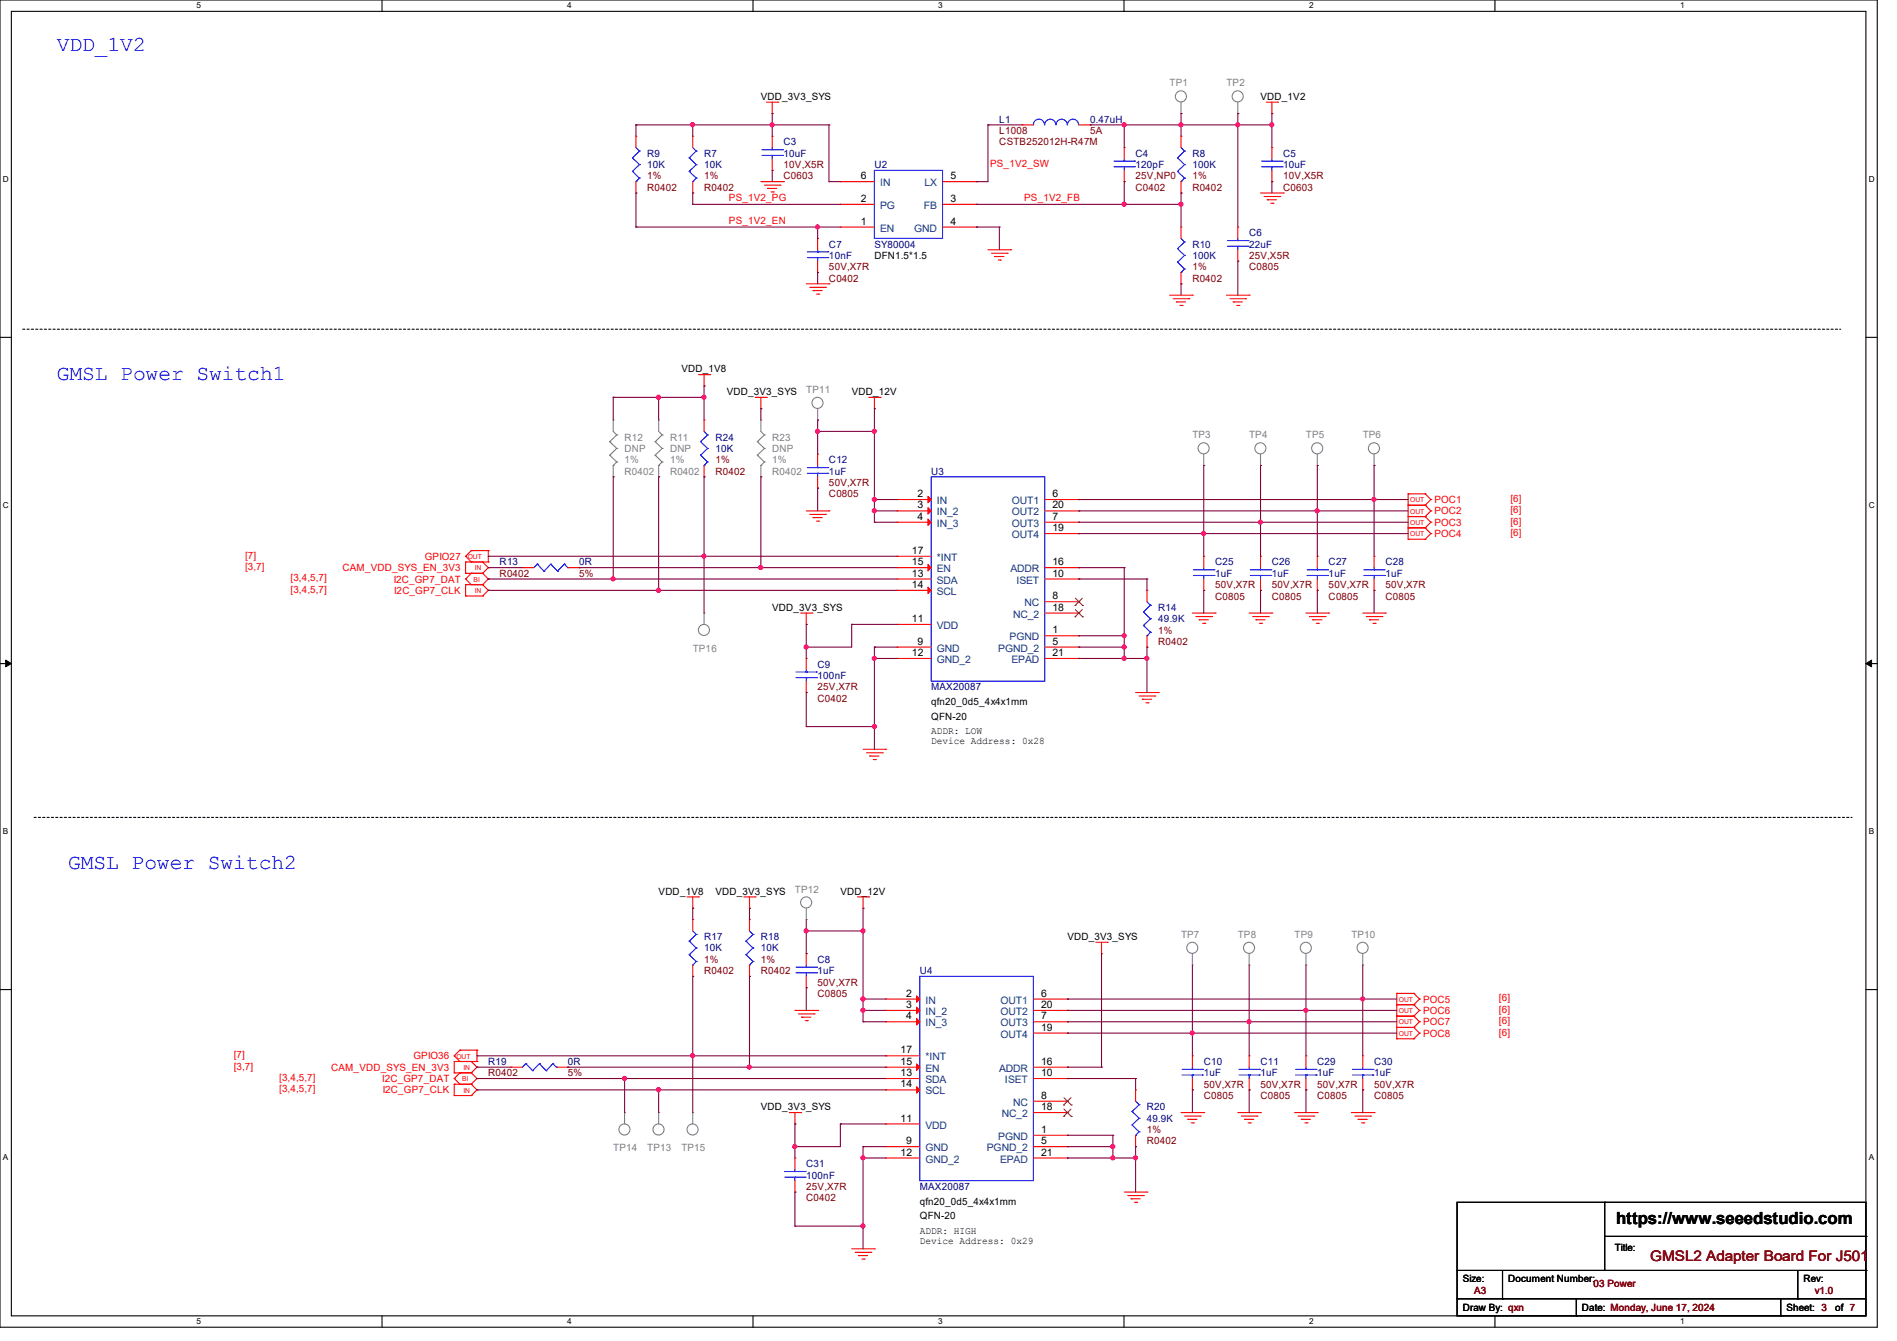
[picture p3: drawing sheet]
<svg xmlns="http://www.w3.org/2000/svg" width="297mm" height="210mm" viewBox="0 0 297 210" stroke-linecap="round" stroke-linejoin="round" font-family="sans-serif">
<path d="M0 0h293.9v207.9h-293.9zM1.8 1.8h290.3v204.3h-290.3z" fill="none" stroke="#000" stroke-width=".17"/>
<g fill="#fff">
<path d="M30.8 .2h.7v1.4h-.7z"/>
<path d="M30.8 206.2h.7v1.4h-.7z"/>
</g>
<path d="M59.8 0v1.8M59.8 206.1v1.8" fill="none" stroke="#000" stroke-width=".17"/>
<g fill="#fff">
<path d="M88.8 .2h.7v1.4h-.7z"/>
<path d="M88.8 206.2h.7v1.4h-.7z"/>
</g>
<path d="M117.9 0v1.8M117.9 206.1v1.8" fill="none" stroke="#000" stroke-width=".17"/>
<g fill="#fff">
<path d="M146.9 .2h.7v1.4h-.7z"/>
<path d="M146.9 206.2h.7v1.4h-.7z"/>
</g>
<path d="M176 0v1.8M176 206.1v1.8" fill="none" stroke="#000" stroke-width=".17"/>
<g fill="#fff">
<path d="M205 .2h.7v1.4h-.7z"/>
<path d="M205 206.2h.7v1.4h-.7z"/>
</g>
<path d="M234.1 0v1.8M234.1 206.1v1.8" fill="none" stroke="#000" stroke-width=".17"/>
<g fill="#fff">
<path d="M263.1 .2h.6v1.4h-.6z"/>
<path d="M263.1 206.2h.6v1.4h-.6z"/>
<path d="M.5 27.3h.9v1.4h-.9z"/>
<path d="M292.6 27.3h.9v1.4h-.9z"/>
<path d="M.5 78.4h.9v1.4h-.9z"/>
<path d="M292.6 78.4h.9v1.4h-.9z"/>
</g>
<path d="M0 52.8h1.8M292.1 52.8h1.8" fill="none" stroke="#000" stroke-width=".17"/>
<g fill="#fff">
<path d="M.5 129.5h.8v1.4h-.8z"/>
<path d="M292.6 129.5h.8v1.4h-.8z"/>
</g>
<path d="M0 103.9h1.8M292.1 103.9h1.8" fill="none" stroke="#000" stroke-width=".17"/>
<path d="M.9 103.4l.9 .5-.9 .5zM292.1 103.9l.9-.5v1z" fill="#000" stroke="#000" stroke-width=".16"/>
<g fill="#fff">
<path d="M.5 180.5h.8v1.4h-.8z"/>
<path d="M292.6 180.5h.8v1.4h-.8z"/>
</g>
<g fill="none" stroke="#000" stroke-width=".17">
<path d="M0 155h1.8M292.1 155h1.8M228.1 188.3h64v17.8h-64zM228.1 199h64M235.2 199v4.4M251.2 188.3h.1M251.2 188.3v10.7M251.2 193.6h40.9M281.5 199v4.4M292.1 199h.1M292.1 193.6h.1M228.1 203.4h.1"/>
<path d="M228.1 203.4h64M235.2 203.4h.1M246.8 206.1h.1M246.8 203.4v2.7M278.8 206.1h.1M278.8 203.4v2.7M281.5 203.4h.1"/>
</g>
<path d="M3.6 51.6h284.4M288 51.6h.1M5.3 128h284.5M289.8 128h.1" fill="none" stroke="#000" stroke-width=".17" stroke-dasharray=".3"/>
<g fill="none" stroke="#f00" stroke-width=".17">
<path d="M120 16h1.8M120.9 17.8h.1M120.9 16v1.8M121.8 16h.1M160 19.6h.1M160 19.6h1.8M168.9 19.6h1.8M170.7 19.6h.1M198.2 16h1.8M199.1 17.8h.1M199.1 16v1.8M200 16h.1"/>
<path d="M99.6 21.3h.1M99.6 30.2h.1M99.6 21.3v1.8M99.6 28.4v1.8M108.5 21.3h.1M108.5 30.2h.1M108.5 21.3v1.8M108.5 28.4v1.8M119.1 28.4h3.6M119.7 29h2.4M120.2 29.5h.1M120.2 29.5h1.4"/>
<path d="M120.7 30.1h.4M120.9 21.3h.1M120.9 26.7h.1M120.9 21.3v1.8M120.9 24.9v1.8M121.1 30.1h.1M122.1 29h.1M122.7 28.4h.1M128 37.3h.1M128 37.3v1.8M131.6 35.6h.1M131.6 32h.1"/>
<path d="M131.6 28.4h.1M131.6 28.4h5.3M131.6 35.6h5.3M131.6 32h5.3M147.6 28.4h5.3M147.6 35.6h5.3M147.6 32h5.3M152.9 32h.1M152.9 35.6h.1M152.9 28.4h.1M154.7 39.1h3.5M155.2 39.7h2.5"/>
<path d="M157.7 39.7h.1M158.2 39.1h.1M176 23.1h.1M176 28.4h.1M176 23.1v1.8M176 26.7v1.7M184.9 21.3h.1M184.9 30.2h.1M184.9 35.6h.1M184.9 21.3v1.8M184.9 28.4v1.8M184.9 35.6v1.7"/>
<path d="M193.8 35.6h.1M193.8 35.6v1.7M193.8 39.1v1.8M197.4 30.2h3.5M197.9 30.8h2.5M198.4 31.3h.1M198.4 31.3h1.5M199 31.8h.3M199.1 23.1h.1M199.1 28.4h.1M199.1 23.1v1.8M199.1 26.7v1.7"/>
<path d="M199.3 31.8h.1M200.4 30.8h.1M200.9 30.2h.1M109.3 58.7h1.8M110.2 58.7v1.8M111.1 58.7h.1M126.2 44.4h3.6M126.8 45h2.4M127.3 45.5h.1M127.3 45.5h1.4M127.8 46.1h.4M128 42.7h.1"/>
<path d="M128 40.9v1.8M128.2 46.1h.1M129.2 45h.1M129.8 44.4h.1M155.7 40.2h.1M155.7 40.2h1.5M156.3 40.7h.3M156.6 40.7h.1M183.1 46.2h3.6M183.7 46.8h2.4M184.2 47.3h.1M184.2 47.3h1.4"/>
<path d="M184.7 47.8h.4M184.9 44.4h.1M184.9 42.7v1.7M185.1 47.8h.1M186.1 46.8h.1M186.7 46.2h.1M192 46.2h3.6M192.6 46.8h2.4M193.1 47.3h.1M193.1 47.3h1.4M193.6 47.8h.4M193.8 40.9h.1"/>
<path d="M194 47.8h.1M195 46.8h.1M195.6 46.2h.1M110.2 60.5h.1M110.2 65.8h.1M110.2 74.7h.1M110.2 65.8v1.8M110.2 72.9v1.8M118.2 62.2h1.8M119.1 64h.1M119.1 62.2v1.8M120 62.2h.1"/>
<path d="M128 71.1h.1M128 76.5h.1M128 71.1v1.8M128 74.7v1.8M136 62.2h1.8M136.9 64h.1M136.9 62.2v1.8M137.8 62.2h.1M140.5 78.2h.1M140.5 78.2h5.3M163.6 78.2h5.3M168.9 78.2h.1"/>
<path d="M220.5 77.3h.1M220.5 79.1h.1M220.5 79.1h2.6M220.5 77.3h2.6M220.5 77.3v7.2M223.1 77.3h.1M223.1 79.1h.1M223.1 77.3l.9 .9M223.1 79.1l.9 .9M224 78.2h.1M224 78.2l-.9 .9M72.9 87.1h.1"/>
<path d="M72.9 88h.1M72.9 89.8h.1M72.9 90.7h.1M72.9 91.6h.1M72.9 93.3h.1M72.9 87.1l.9 .9M72.9 88h3.6M72.9 89.8h2.7M72.9 88v1.8M72.9 91.6v1.7M72.9 90.7l.9 .9M72.9 91.6h2.7"/>
<path d="M72.9 93.3h2.7M73.8 86.2h.1M73.8 88h.1M73.8 89.8h.1M73.8 86.2l-.9 .9M73.8 86.2h2.7M73.8 89.8l-.9 .9M75.6 88h.1M75.6 89.8h.1M75.6 91.6h.1M75.6 93.3h.1M75.6 89.8l.9 .9"/>
<path d="M75.6 88l.9 .9M75.6 91.6l.9 .9M76.5 86.2h.1M76.5 88h.1M76.5 88.9h.1M76.5 90.7h.1M76.5 92.5h.1M76.5 86.2v1.8M76.5 88.9l-.9 .9M76.5 90.7l-.9 .9M76.5 92.5l-.9 .8M81.8 88.9h.1"/>
<path d="M81.8 88.9h1.8M88.9 88.9h1.8M90.7 88.9h.1M125.3 96h1.8M126.2 97.8h.1M126.2 80h3.6M126.2 96v1.8M126.8 80.6h2.4M127.1 96h.1M127.3 81.1h.1M127.3 81.1h1.4M127.8 81.6h.4"/>
<path d="M128.2 81.6h.1M129.2 80.6h.1M129.8 80h.1M140.5 80h.1M140.5 81.8h.1M140.5 97.8h.1M140.5 90.7h.1M140.5 92.5h.1M140.5 88.9h.1M140.5 87.1h.1M140.5 80h5.3M140.5 88.9h5.3"/>
<path d="M140.5 81.8h5.3M140.5 90.7h5.3M140.5 97.8h5.3M140.5 92.5h5.3M140.5 87.1h5.3M163.6 96h5.3M163.6 80h5.3M163.6 88.9h5.3M163.6 99.6h5.3M163.6 81.8h5.3M163.6 94.2h5.3M163.6 90.7h5.3"/>
<path d="M163.6 83.6h5.3M168.9 99.6h.1M168.9 81.8h.1M168.9 94.2h.1M168.9 90.7h.1M168.9 88.9h.1M168.9 96h.1M168.9 83.6h.1M168.9 80h.1M179.6 92.5h.1M179.6 92.5v1.7M179.6 99.6v1.7"/>
<path d="M186.7 96h3.5M187.2 96.6h2.5M187.7 97.1h.1M187.7 97.1h1.5M188.3 97.6h.3M188.5 87.1h.1M188.5 92.5h.1M188.5 87.1v1.8M188.5 90.7v1.8M188.6 97.6h.1M189.7 96.6h.1M190.2 96h.1"/>
<path d="M195.6 96h3.5M196.1 96.6h2.5M196.6 97.1h.1M196.6 97.1h1.5M197.2 97.6h.3M197.4 87.1h.1M197.4 92.5h.1M197.4 87.1v1.8M197.4 90.7v1.8M197.5 97.6h.1M198.6 96.6h.1M199.1 96h.1"/>
<path d="M204.5 96h3.5M205 96.6h2.5M205.5 97.1h.1M205.5 97.1h1.5M206.1 97.6h.3M206.2 87.1h.1M206.2 92.5h.1M206.2 87.1v1.8M206.2 90.7v1.8M206.4 97.6h.1M207.5 96.6h.1M208 96h.1"/>
<path d="M213.4 96h3.5M213.9 96.6h2.5M214.4 97.1h.1M214.4 97.1h1.5M215 97.6h.3M215.1 87.1h.1M215.1 92.5h.1M215.1 87.1v1.8M215.1 90.7v1.8M215.3 97.6h.1M216.4 96.6h.1M216.9 96h.1"/>
<path d="M220.5 80.9h.1M220.5 82.7h.1M220.5 84.5h.1M220.5 80.9h2.6M220.5 82.7h2.6M220.5 84.5h2.6M223.1 80.9h.1M223.1 82.7h.1M223.1 84.5h.1M223.1 80.9l.9 .9M223.1 82.7l.9 .9M224 80h.1"/>
<path d="M224 81.8h.1M224 83.6h.1M224 80l-.9 .9M224 81.8l-.9 .9M224 83.6l-.9 .9M126.2 103.1h.1M126.2 108.5h.1M126.2 103.1v1.8M126.2 106.7v1.8M135.1 117.3h3.6M135.7 117.9h2.4M136.2 118.4h.1"/>
<path d="M136.2 118.4h1.4M136.7 119h.4M137.1 119h.1M138.1 117.9h.1M138.7 117.3h.1M140.5 101.3h.1M140.5 103.1h.1M140.5 101.3h5.3M140.5 103.1h5.3M163.6 101.3h5.3M163.6 103.1h5.3M168.9 101.3h.1"/>
<path d="M168.9 103.1h.1M177.8 108.5h3.6M178.4 109h2.4M178.9 109.5h.1M178.9 109.5h1.4M179.4 110.1h.3M179.6 101.3h.1M179.7 110.1h.1M180.8 109h.1M181.4 108.5h.1M107.6 140.5h1.7M108.5 142.2h.1"/>
<path d="M108.5 144h.1M108.5 152.9h.1M108.5 140.5v1.7M108.5 144v1.8M108.5 151.1v1.8M109.3 140.5h.1M116.5 140.5h1.7M117.3 142.2h.1M117.3 144h.1M117.3 152.9h.1M117.3 140.5v1.7M117.3 144v1.8"/>
<path d="M117.3 151.1v1.8M118.2 140.5h.1M124.5 158.2h3.5M125 158.8h2.5M125.5 159.3h.1M125.5 159.3h1.5M126.1 159.9h.3M126.2 149.4h.1M126.2 154.7h.1M126.2 149.4v1.7M126.2 152.9v1.8M126.4 159.9h.1"/>
<path d="M127.5 158.8h.1M128 158.2h.1M134.2 140.5h1.8M135.1 142.2h.1M135.1 140.5v1.7M136 140.5h.1M138.7 156.5h.1M138.7 158.2h.1M138.7 158.2h5.3M138.7 156.5h5.3M161.8 158.2h5.3M161.8 156.5h5.3"/>
<path d="M167.1 156.5h.1M167.1 158.2h.1M171.6 147.6h1.8M172.5 149.4h.1M172.5 147.6v1.8M173.4 147.6h.1M218.7 155.6h.1M218.7 157.4h.1M218.7 159.1h.1M218.7 157.4h2.7M218.7 155.6h2.7M218.7 155.6v7.1"/>
<path d="M218.7 159.1h2.7M221.4 155.6h.1M221.4 157.4h.1M221.4 159.1h.1M221.4 155.6l.8 .9M221.4 157.4l.8 .8M221.4 159.1l.8 .9M222.2 156.5h.1M222.2 158.2h.1M222.2 156.5l-.8 .9M222.2 158.2l-.8 .9M71.1 165.4h.1"/>
<path d="M71.1 166.2h.1M71.1 168h.1M71.1 168.9h.1M71.1 169.8h.1M71.1 171.6h.1M71.1 165.4l.9 .8M71.1 166.2h3.6M71.1 168h2.7M71.1 166.2v1.8M71.1 169.8v1.8M71.1 168.9l.9 .9M71.1 169.8h2.7"/>
<path d="M71.1 171.6h2.7M72 164.5h.1M72 166.2h.1M72 168h.1M72 164.5l-.9 .9M72 164.5h2.7M72 168l-.9 .9M73.8 166.2h.1M73.8 168h.1M73.8 169.8h.1M73.8 171.6h.1M73.8 168l.9 .9"/>
<path d="M73.8 166.2l.9 .9M73.8 169.8l.9 .9M74.7 164.5h.1M74.7 166.2h.1M74.7 167.1h.1M74.7 168.9h.1M74.7 170.7h.1M74.7 164.5v1.7M74.7 167.1l-.9 .9M74.7 168.9l-.9 .9M74.7 170.7l-.9 .9M80 167.1h.1"/>
<path d="M80 167.1h1.8M87.1 167.1h1.8M88.9 167.1h.1M123.6 174.2h1.7M124.5 176h.1M124.5 174.2v1.8M125.3 174.2h.1M138.7 160h.1M138.7 179.6h.1M138.7 176h.1M138.7 168.9h.1M138.7 170.7h.1"/>
<path d="M138.7 167.1h.1M138.7 165.4h.1M138.7 160h5.3M138.7 179.6h5.3M138.7 168.9h5.3M138.7 176h5.3M138.7 170.7h5.3M138.7 167.1h5.3M138.7 165.4h5.3M161.8 174.2h5.3M161.8 177.8h5.3M161.8 160h5.3"/>
<path d="M161.8 179.6h5.3M161.8 172.5h5.3M161.8 168.9h5.3M161.8 167.1h5.3M161.8 161.8h5.3M167.1 177.8h.1M167.1 179.6h.1M167.1 160h.1M167.1 172.5h.1M167.1 168.9h.1M167.1 167.1h.1M167.1 174.2h.1"/>
<path d="M167.1 161.8h.1M177.8 170.7h.1M177.8 179.6h.1M177.8 170.7v1.8M177.8 177.8v1.8M184.9 174.2h3.6M185.5 174.8h2.4M186 175.3h.1M186 175.3h1.4M186.5 175.9h.4M186.7 165.4h.1M186.7 170.7h.1"/>
<path d="M186.7 165.4v1.7M186.7 168.9v1.8M186.9 175.9h.1M187.9 174.8h.1M188.5 174.2h.1M193.8 174.2h3.6M194.4 174.8h2.4M194.9 175.3h.1M194.9 175.3h1.4M195.4 175.9h.3M195.6 165.4h.1M195.6 170.7h.1"/>
<path d="M195.6 165.4v1.7M195.6 168.9v1.8M195.7 175.9h.1M196.8 174.8h.1M197.4 174.2h.1M202.7 174.2h3.5M203.2 174.8h2.5M203.8 175.3h.1M203.8 175.3h1.4M204.3 175.9h.3M204.5 165.4h.1M204.5 170.7h.1"/>
<path d="M204.5 165.4v1.7M204.5 168.9v1.8M204.6 175.9h.1M205.7 174.8h.1M206.2 174.2h.1M211.6 174.2h3.5M212.1 174.8h2.5M212.6 175.3h.1M212.6 175.3h1.5M213.2 175.9h.3M213.4 165.4h.1M213.4 170.7h.1"/>
<path d="M213.4 165.4v1.7M213.4 168.9v1.8M213.5 175.9h.1M214.6 174.8h.1M215.1 174.2h.1M218.7 160.9h.1M218.7 162.7h.1M218.7 160.9h2.7M218.7 162.7h2.7M221.4 160.9h.1M221.4 162.7h.1M221.4 160.9l.8 .9"/>
<path d="M222.2 160h.1M222.2 161.8h.1M222.2 160l-.8 .9M222.2 161.8l-.8 .9M124.5 181.4h.1M124.5 186.7h.1M124.5 181.4v1.7M124.5 184.9v1.8M133.3 195.6h3.6M133.9 196.1h2.5M134.4 196.6h.1M134.4 196.6h1.4"/>
<path d="M135 197.2h.3M135.3 197.2h.1M136.4 196.1h.1M136.9 195.6h.1M138.7 181.4h.1M138.7 181.4h5.3M161.8 181.4h5.3M167.1 181.4h.1M176 186.7h3.6M176.6 187.2h2.4M177.1 187.7h.1M177.1 187.7h1.4"/>
<path d="M177.6 188.3h.4M178 188.3h.1M179 187.2h.1M179.6 186.7h.1"/>
</g>
<g fill="none" stroke="#00f" stroke-width=".17">
<path d="M161.8 19.6a.87 .87 0 0 1 .9-.9 .87 .87 0 0 1 .8 .9M163.6 19.6a.87 .87 0 0 1 .8-.9 .87 .87 0 0 1 .9 .9M165.4 19.6a.87 .87 0 0 1 .8-.9 .87 .87 0 0 1 .9 .9M167.1 19.6a.87 .87 0 0 1 .9-.9 .87 .87 0 0 1 .9 .9M99 24.7h.1M99 26.8h.1M99 24.7l1.1 1.1M99 26.8l1.1 1.1M99.6 28.4h.1M99.6 23.1l.5 .6M100.1 23.7h.1M100.1 25.8h.1"/>
<path d="M100.1 27.9h.1M100.1 23.7l-1.1 1M100.1 25.8l-1.1 1M100.1 27.9l-.5 .5M107.9 24.7h.1M107.9 26.8h.1M107.9 24.7l1.1 1.1M107.9 26.8l1.1 1.1M108.5 28.4h.1M108.5 23.1l.5 .6M109 23.7h.1M109 25.8h.1"/>
<path d="M109 27.9h.1M109 23.7l-1.1 1M109 25.8l-1.1 1M109 27.9l-.5 .5M119.3 23.5h3.2M119.3 24.3h3.2M120.9 24.3h.1M120.9 23.5h.1M120.9 23.1v.4M120.9 24.3v.6M122.5 23.5h.1M122.5 24.3h.1"/>
<path d="M126.4 39.5h3.2M128 39.5h.1M128 39.1v.4M129.6 39.5h.1M136.9 26.7h10.7v10.6h-10.7zM174.4 25.2h3.2M174.4 26.1h3.2M176 26.1h.1M176 25.2h.1M176 24.9v.3M176 26.1v.6M177.6 25.2h.1"/>
<path d="M177.6 26.1h.1M184.4 24.7h.1M184.4 26.8h.1M184.4 38.9h.1M184.4 24.7l1.1 1.1M184.4 26.8l1.1 1.1M184.4 38.9l1.1 1.1M184.9 28.4h.1M184.9 23.1l.6 .6M184.9 37.3l.6 .6M185.5 23.7h.1M185.5 25.8h.1"/>
<path d="M185.5 27.9h.1M185.5 37.9h.1M185.5 23.7l-1.1 1M185.5 25.8l-1.1 1M185.5 27.9l-.6 .5M185.5 37.9l-1.1 1M192.2 37.7h3.2M192.2 38.6h3.2M193.8 38.6h.1M193.8 37.7h.1M193.8 37.3v.4M193.8 38.6v.5"/>
<path d="M195.4 37.7h.1M195.4 38.6h.1M197.5 25.2h3.2M197.5 26.1h3.2M199.1 26.1h.1M199.1 25.2h.1M199.1 24.9v.3M199.1 26.1v.6M200.7 25.2h.1M200.7 26.1h.1M126.4 40.3h3.2M128 40.3h.1"/>
<path d="M128 40.3v.6M129.6 40.3h.1M184.4 41.1h.1M184.4 41.1l1.1 1M184.9 42.7h.1M185.5 40h.1M185.5 42.1h.1M185.5 40l-1.1 1.1M185.5 42.1l-.6 .6M109.7 69.2h.1M109.7 71.3h.1M109.7 69.2l1.1 1"/>
<path d="M109.7 71.3l1.1 1M110.2 72.9h.1M110.2 67.6l.6 .5M110.8 68.1h.1M110.8 70.2h.1M110.8 72.3h.1M110.8 68.1l-1.1 1.1M110.8 70.2l-1.1 1.1M110.8 72.3l-.6 .6M126.4 73.2h3.2M126.4 74.1h3.2M128 74.1h.1"/>
<path d="M128 73.2h.1M128 72.9v.3M128 74.1v.6M129.6 73.2h.1M129.6 74.1h.1M145.8 74.7h17.8v32h-17.8zM84.1 88.3h.1M84.1 88.3l-.5 .6M84.1 88.3l1.1 1.2M85.2 89.5h.1M86.2 88.3h.1M86.2 88.3l-1 1.2"/>
<path d="M86.2 88.3l1.1 1.2M87.3 89.5h.1M88.3 88.3h.1M88.3 88.3l-1 1.2M88.3 88.3l.6 .6M88.9 88.9h.1M179 95.8h.1M179 98h.1M179 95.8l1.1 1.1M179 98l1.1 1M179.6 99.6h.1M179.6 94.2l.5 .6"/>
<path d="M180.1 94.8h.1M180.1 96.9h.1M180.1 99h.1M180.1 94.8l-1.1 1M180.1 96.9l-1.1 1.1M180.1 99l-.5 .6M186.9 89.2h3.2M186.9 90.1h3.2M188.5 90.1h.1M188.5 89.2h.1M188.5 88.9v.3M188.5 90.1v.6"/>
<path d="M190.1 89.2h.1M190.1 90.1h.1M195.7 89.2h3.3M195.7 90.1h3.3M197.4 90.1h.1M197.4 89.2h.1M197.4 88.9v.3M197.4 90.1v.6M199 89.2h.1M199 90.1h.1M204.6 89.2h3.3M204.6 90.1h3.3"/>
<path d="M206.2 90.1h.1M206.2 89.2h.1M206.2 88.9v.3M206.2 90.1v.6M207.9 89.2h.1M207.9 90.1h.1M213.5 89.2h3.2M213.5 90.1h3.2M215.1 90.1h.1M215.1 89.2h.1M215.1 88.9v.3M215.1 90.1v.6"/>
<path d="M216.7 89.2h.1M216.7 90.1h.1M124.6 105.2h3.2M124.6 106.1h3.2M126.2 106.1h.1M126.2 105.2h.1M126.2 104.9v.3M126.2 106.1v.6M127.8 105.2h.1M127.8 106.1h.1M107.9 147.4h.1M107.9 149.5h.1"/>
<path d="M107.9 147.4l1.1 1.1M107.9 149.5l1.1 1.1M108.5 151.1h.1M108.5 145.8l.5 .5M109 146.3h.1M109 148.5h.1M109 150.6h.1M109 146.3l-1.1 1.1M109 148.5l-1.1 1M109 150.6l-.5 .5M116.8 147.4h.1M116.8 149.5h.1"/>
<path d="M116.8 147.4l1.1 1.1M116.8 149.5l1.1 1.1M117.3 151.1h.1M117.3 145.8l.6 .5M117.9 146.3h.1M117.9 148.5h.1M117.9 150.6h.1M117.9 146.3l-1.1 1.1M117.9 148.5l-1.1 1M117.9 150.6l-.6 .5M124.6 151.5h3.2M124.6 152.4h3.2"/>
<path d="M126.2 152.4h.1M126.2 151.5h.1M126.2 151.1v.4M126.2 152.4v.5M127.8 151.5h.1M127.8 152.4h.1M144 152.9h17.8v32h-17.8zM82.3 166.6h.1M82.3 166.6l-.5 .5M82.3 166.6l1.1 1.1M83.4 167.7h.1M84.5 166.6h.1"/>
<path d="M84.5 166.6l-1.1 1.1M84.5 166.6l1 1.1M85.5 167.7h.1M86.6 166.6h.1M86.6 166.6l-1.1 1.1M86.6 166.6l.5 .5M87.1 167.1h.1M177.2 174.1h.1M177.2 176.2h.1M177.2 174.1l1.2 1M177.2 176.2l1.2 1M177.8 177.8h.1"/>
<path d="M177.8 172.5l.6 .5M178.4 173h.1M178.4 175.1h.1M178.4 177.2h.1M178.4 173l-1.2 1.1M178.4 175.1l-1.2 1.1M178.4 177.2l-.6 .6M185.1 167.5h3.2M185.1 168.4h3.2M186.7 168.4h.1M186.7 167.5h.1M186.7 167.1v.4"/>
<path d="M186.7 168.4v.5M188.3 167.5h.1M188.3 168.4h.1M194 167.5h3.2M194 168.4h3.2M195.6 168.4h.1M195.6 167.5h.1M195.6 167.1v.4M195.6 168.4v.5M197.2 167.5h.1M197.2 168.4h.1M202.9 167.5h3.2"/>
<path d="M202.9 168.4h3.2M204.5 168.4h.1M204.5 167.5h.1M204.5 167.1v.4M204.5 168.4v.5M206.1 167.5h.1M206.1 168.4h.1M211.8 167.5h3.2M211.8 168.4h3.2M213.4 168.4h.1M213.4 167.5h.1M213.4 167.1v.4"/>
<path d="M213.4 168.4v.5M215 167.5h.1M215 168.4h.1M122.9 183.5h3.2M122.9 184.4h3.2M124.5 184.4h.1M124.5 183.5h.1M124.5 183.1v.4M124.5 184.4v.5M126.1 183.5h.1M126.1 184.4h.1"/>
</g>
<g fill="none" stroke="#808080" stroke-width=".17">
<path d="M184.9 17.8h.1M184.9 16v1.8M193.8 17.8h.1M193.8 16v1.8M95.5 69.2h.1M95.5 71.3h.1M95.5 69.2l1.1 1M95.5 71.3l1.1 1M96 72.9h.1M96 65.8h.1M96 74.7h.1M96 65.8v1.8l.6 .5"/>
<path d="M96 72.9v1.8M96.6 68.1h.1M96.6 70.2h.1M96.6 72.3h.1M96.6 68.1l-1.1 1.1M96.6 70.2l-1.1 1.1M96.6 72.3l-.6 .6M102.6 69.2h.1M102.6 71.3h.1M102.6 69.2l1.1 1M102.6 71.3l1.1 1M103.1 72.9h.1"/>
<path d="M103.1 65.8h.1M103.1 74.7h.1M103.1 65.8v1.8l.6 .5M103.1 72.9v1.8M103.7 68.1h.1M103.7 70.2h.1M103.7 72.3h.1M103.7 68.1l-1.1 1.1M103.7 70.2l-1.1 1.1M103.7 72.3l-.6 .6M118.6 69.2h.1M118.6 71.3h.1"/>
<path d="M118.6 69.2l1.1 1M118.6 71.3l1.1 1M119.1 72.9h.1M119.1 65.8h.1M119.1 74.7h.1M119.1 65.8v1.8l.6 .5M119.1 72.9v1.8M119.7 68.1h.1M119.7 70.2h.1M119.7 72.3h.1M119.7 68.1l-1.1 1.1M119.7 70.2l-1.1 1.1"/>
<path d="M119.7 72.3l-.6 .6M128 65.8h.1M128 64v1.8M188.5 72.9h.1M188.5 71.1v1.8M197.4 72.9h.1M197.4 71.1v1.8M206.2 72.9h.1M206.2 71.1v1.8M215.1 72.9h.1M215.1 71.1v1.8M110.2 96h.1"/>
<path d="M110.2 96v1.8M126.2 144h.1M126.2 142.2v1.8M186.7 151.1h.1M186.7 149.4v1.7M195.6 151.1h.1M195.6 149.4v1.7M204.5 151.1h.1M204.5 149.4v1.7M213.4 151.1h.1M213.4 149.4v1.7M97.8 174.2h.1"/>
<path d="M97.8 174.2v1.8M103.1 174.2h.1M103.1 174.2v1.8M108.5 174.2h.1M108.5 174.2v1.8"/>
<circle cx="184.9" cy="15.1" r=".87"/>
<circle cx="193.8" cy="15.1" r=".87"/>
<circle cx="128" cy="63.1" r=".87"/>
<circle cx="188.4" cy="70.2" r=".87"/>
<circle cx="197.3" cy="70.2" r=".87"/>
<circle cx="206.2" cy="70.2" r=".87"/>
<circle cx="215.1" cy="70.2" r=".87"/>
<circle cx="110.2" cy="98.7" r=".87"/>
<circle cx="126.2" cy="141.3" r=".87"/>
<circle cx="186.7" cy="148.4" r=".87"/>
<circle cx="195.6" cy="148.4" r=".87"/>
<circle cx="204.4" cy="148.4" r=".87"/>
<circle cx="213.3" cy="148.4" r=".87"/>
<circle cx="97.8" cy="176.9" r=".87"/>
<circle cx="103.1" cy="176.9" r=".87"/>
<circle cx="108.4" cy="176.9" r=".87"/>
</g>
<g fill="#f00" stroke="#f00" stroke-width=".17">
<path d="M143.5 156l.5 .5-.5 .5z"/>
<path d="M143.5 157.7l.5 .5-.5 .5z"/>
<path d="M143.5 159.5l.5 .5-.5 .5z"/>
<path d="M143.5 170.2l.5 .5-.5 .5z"/>
<path d="M143.5 166.6l.5 .5-.5 .5z"/>
<path d="M145.3 77.7l.5 .5-.5 .5z"/>
<path d="M145.3 79.5l.5 .5-.5 .5z"/>
<path d="M145.3 81.3l.5 .5-.5 .5z"/>
<path d="M145.3 91.9l.5 .6-.5 .5z"/>
<path d="M145.3 88.4l.5 .5-.5 .5z"/>
</g>
<g fill="none" stroke="#804000" stroke-width=".16">
<path d="M168.3 94.8h.1M168.3 96.6h.1M168.4 93.7l1.1 1.1M168.4 95.5l1.1 1.1M169.5 93.7l-1.2 1.1M169.5 95.5l-1.2 1.1M169.5 94.8h.1M169.5 96.6h.1M166.5 173.1h.1M166.5 174.8h.1M166.6 171.9l1.1 1.2M166.6 173.7l1.1 1.1"/>
<path d="M167.7 171.9l-1.2 1.2M167.7 173.7l-1.2 1.1M167.7 173.1h.1M167.7 174.8h.1"/>
</g>
<g fill="none" stroke="#800040" stroke-width=".17">
<path d="M99.6 19.6h.1M99.6 19.6h30.2M99.6 19.6v1.7M108.5 19.6h.1M108.5 19.6v1.7M120.9 17.8h.1M120.9 19.6h.1M120.9 17.8v3.5M129.8 19.6h.1M129.8 19.6v8.8M154.7 19.6h.1M154.7 19.6h5.3"/>
<path d="M154.7 19.6v8.8h-1.8M170.7 19.6h.1M170.7 19.6h28.4M176 19.6h.1M176 19.6v3.5M184.9 17.8h.1M184.9 19.6h.1M184.9 17.8v3.5M193.8 17.8h.1M193.8 19.6h.1M193.8 17.8v17.8M199.1 17.8h.1"/>
<path d="M199.1 19.6h.1M199.1 17.8v5.3M99.6 30.2h.1M99.6 35.6h.1M99.6 35.6h32M99.6 30.2v5.4M108.5 30.2h.1M108.5 32h.1M108.5 30.2v1.8M108.5 32h23.1M120.9 26.7h.1M120.9 26.7v1.7"/>
<path d="M128 35.6h.1M128 35.6v1.7M129.8 28.4h.1M129.8 28.4h1.8M152.9 28.4h.1M152.9 32h.1M152.9 35.6h.1M152.9 32h32M152.9 35.6h3.6M156.5 35.6h.1M156.5 35.6v3.5M176 28.4h.1"/>
<path d="M176 32h.1M176 28.4v3.6M184.9 30.2h.1M184.9 32h.1M184.9 30.2v5.4M199.1 28.4h.1M199.1 28.4v1.8M128 42.7h.1M128 42.7v1.7M184.9 44.4h.1M184.9 44.4v1.8M193.8 40.9h.1"/>
<path d="M193.8 40.9v5.3M96 62.2h.1M96 74.7h.1M96 62.2v3.6M96 74.7v16M96 62.2h14.2M103.1 62.2h.1M103.1 74.7h.1M103.1 62.2v3.6M103.1 74.7v17.8M110.2 60.5h.1M110.2 74.7h.1"/>
<path d="M110.2 62.2h.1M110.2 60.5v5.3M110.2 74.7v21.3M119.1 64h.1M119.1 74.7h.1M119.1 64v1.8M119.1 74.7v14.2M128 67.6h.1M128 65.8h.1M128 76.5h.1M128 65.8v5.3M128 76.5v3.5"/>
<path d="M128 67.6h8.9M136.9 67.6h.1M136.9 78.2h.1M136.9 64h.1M136.9 78.2h3.6M136.9 64v17.8M168.9 78.2h.1M168.9 78.2h51.6M188.5 72.9h.1M188.5 72.9v14.2M197.4 72.9h.1M197.4 72.9v14.2"/>
<path d="M206.2 72.9h.1M206.2 72.9v14.2M215.1 78.2h.1M215.1 72.9h.1M215.1 72.9v14.2M76.5 92.5h.1M76.5 90.7h.1M76.5 88.9h.1M76.5 87.1h.1M76.5 92.5h64M76.5 90.7h64M76.5 88.9h5.3"/>
<path d="M76.5 87.1h64M90.7 88.9h.1M90.7 88.9h49.8M96 90.7h.1M103.1 92.5h.1M110.2 87.1h.1M119.1 88.9h.1M126.2 97.8h.1M126.2 97.8v5.3M133.3 97.8h.1M133.3 97.8h7.2M133.3 97.8v3.5h-7.1"/>
<path d="M136.9 81.8h.1M136.9 80h.1M136.9 80h3.6M136.9 81.8h3.6M168.9 80h.1M168.9 81.8h.1M168.9 83.6h.1M168.9 99.6h.1M168.9 88.9h.1M168.9 90.7h.1M168.9 90.7h10.7M168.9 80h51.6"/>
<path d="M168.9 81.8h51.6M168.9 83.6h51.6M168.9 88.9h7.1M168.9 99.6h7.1M176 99.6h.1M176 88.9h.1M176 88.9v14.2M179.6 90.7h.1M179.6 90.7v1.8M188.5 83.6h.1M188.5 92.5h.1M188.5 92.5v3.5"/>
<path d="M197.4 81.8h.1M197.4 92.5h.1M197.4 92.5v3.5M206.2 80h.1M206.2 92.5h.1M206.2 92.5v3.5M215.1 92.5h.1M215.1 92.5v3.5M126.2 101.3h.1M126.2 113.8h.1M126.2 108.5h.1M126.2 108.5v5.3"/>
<path d="M126.2 113.8h10.7M136.9 101.3h.1M136.9 103.1h.1M136.9 113.8h.1M136.9 101.3v16M136.9 101.3h3.6M136.9 103.1h3.6M168.9 101.3h.1M168.9 103.1h.1M168.9 101.3h7.1M168.9 103.1h10.7M176 101.3h.1"/>
<path d="M176 103.1h.1M179.6 103.1h.1M179.6 101.3h.1M179.6 101.3v7.2M108.5 142.2h.1M108.5 152.9h.1M108.5 142.2v1.8M108.5 152.9v21.3M117.3 142.2h.1M117.3 152.9h.1M117.3 142.2v1.8M117.3 152.9v14.2"/>
<path d="M126.2 145.8h.1M126.2 154.7h.1M126.2 149.4h.1M126.2 144v5.4M126.2 154.7v3.5M126.2 145.8h8.9M135.1 142.2h.1M135.1 145.8h.1M135.1 156.5h.1M135.1 158.2h.1M135.1 142.2v17.8M135.1 156.5h3.6"/>
<path d="M135.1 158.2h3.6M167.1 156.5h.1M167.1 158.2h.1M167.1 156.5h51.6M167.1 158.2h51.6M172.5 149.4v17.7M186.7 151.1v14.3M195.6 151.1v14.3M204.5 158.2h.1M204.5 151.1v14.3M213.4 156.5h.1M213.4 151.1v14.3"/>
<path d="M74.7 165.4h.1M74.7 167.1h.1M74.7 168.9h.1M74.7 170.7h.1M74.7 165.4h64M74.7 167.1h5.3M74.7 168.9h64M74.7 170.7h64M88.9 167.1h.1M88.9 167.1h49.8M97.8 168.9h.1M97.8 168.9v5.3"/>
<path d="M103.1 170.7h.1M103.1 170.7v3.5M108.5 165.4h.1M117.3 167.1h.1M124.5 176h.1M124.5 179.6h.1M124.5 176v5.4M131.6 176h.1M131.6 176h7.1M131.6 176v3.6h-7.1M135.1 160h.1M135.1 179.6h.1"/>
<path d="M135.1 179.6v16M135.1 160h3.6M135.1 179.6h3.6M167.1 160h.1M167.1 161.8h.1M167.1 167.1h.1M167.1 168.9h.1M167.1 177.8h.1M167.1 179.6h.1M167.1 160h51.6M167.1 161.8h51.6M167.1 167.1h5.4"/>
<path d="M167.1 168.9h10.7M167.1 177.8h7.1M167.1 179.6h7.1M172.5 167.1h.1M174.2 177.8h.1M174.2 179.6h.1M174.2 177.8v3.6M177.8 168.9h.1M177.8 179.6h.1M177.8 168.9v1.8M177.8 179.6v7.1M186.7 161.8h.1"/>
<path d="M186.7 170.7h.1M186.7 170.7v3.5M195.6 160h.1M195.6 170.7h.1M195.6 170.7v3.5M204.5 170.7h.1M204.5 170.7v3.5M213.4 170.7h.1M213.4 170.7v3.5M124.5 186.7h.1M124.5 192h.1M124.5 186.7v5.3"/>
<path d="M124.5 192h10.6M135.1 181.4h.1M135.1 192h.1M135.1 181.4h3.6M167.1 181.4h.1M167.1 181.4h10.7M174.2 181.4h.1M177.8 181.4h.1"/>
</g>
<g fill="#f0f" stroke="#f0f" stroke-width=".17">
<circle cx="199.1" cy="19.5" r=".32"/>
<circle cx="176" cy="19.5" r=".32"/>
<circle cx="184.9" cy="19.5" r=".32"/>
<circle cx="193.8" cy="19.5" r=".32"/>
<circle cx="176" cy="32" r=".32"/>
<circle cx="184.9" cy="32" r=".32"/>
<circle cx="128" cy="35.5" r=".32"/>
<circle cx="215.1" cy="78.2" r=".32"/>
<circle cx="206.2" cy="80" r=".32"/>
<circle cx="197.3" cy="81.8" r=".32"/>
<circle cx="188.4" cy="83.5" r=".32"/>
<circle cx="110.2" cy="62.2" r=".32"/>
<circle cx="110.2" cy="87.1" r=".32"/>
<circle cx="120.9" cy="19.5" r=".32"/>
<circle cx="108.4" cy="19.5" r=".32"/>
<circle cx="136.9" cy="67.5" r=".32"/>
<circle cx="128" cy="67.5" r=".32"/>
<circle cx="136.9" cy="80" r=".32"/>
<circle cx="136.9" cy="78.2" r=".32"/>
<circle cx="103.1" cy="92.4" r=".32"/>
<circle cx="96" cy="90.7" r=".32"/>
<circle cx="103.1" cy="62.2" r=".32"/>
<circle cx="119.1" cy="88.9" r=".32"/>
<circle cx="126.2" cy="101.3" r=".32"/>
<circle cx="136.9" cy="113.8" r=".32"/>
<circle cx="136.9" cy="103.1" r=".32"/>
<circle cx="176" cy="101.3" r=".32"/>
<circle cx="176" cy="103.1" r=".32"/>
<circle cx="179.6" cy="103.1" r=".32"/>
<circle cx="176" cy="99.5" r=".32"/>
<circle cx="135.1" cy="145.8" r=".32"/>
<circle cx="126.2" cy="145.8" r=".32"/>
<circle cx="108.4" cy="165.3" r=".32"/>
<circle cx="117.3" cy="167.1" r=".32"/>
<circle cx="135.1" cy="158.2" r=".32"/>
<circle cx="135.1" cy="156.4" r=".32"/>
<circle cx="213.3" cy="156.4" r=".32"/>
<circle cx="97.8" cy="168.9" r=".32"/>
<circle cx="103.1" cy="170.7" r=".32"/>
<circle cx="174.2" cy="179.6" r=".32"/>
<circle cx="124.4" cy="179.6" r=".32"/>
<circle cx="135.1" cy="192" r=".32"/>
<circle cx="135.1" cy="181.3" r=".32"/>
<circle cx="174.2" cy="181.3" r=".32"/>
<circle cx="177.8" cy="181.3" r=".32"/>
<circle cx="186.7" cy="161.8" r=".32"/>
<circle cx="195.6" cy="160" r=".32"/>
<circle cx="204.4" cy="158.2" r=".32"/>
</g>
<g font-size="3.3" fill="#00f">
<text x="8.9" y="8">VDD_1V2</text>
<text x="8.9" y="59.6">GMSL Power Switch1</text>
<text x="10.7" y="136">GMSL Power Switch2</text>
</g>
<text font-size="2.6" x="253" y="191.8">https://www.seeedstudio.com</text>
<text font-size="2.3" fill="#800000" x="258.4" y="197.5">GMSL2 Adapter Board For J501</text>
<g font-size="1.6">
<text x="119.1" y="15.7">VDD_3V3_SYS</text>
<text x="197.4" y="15.7">VDD_1V2</text>
<text x="134.8" y="28.1">6</text>
<text x="148.8" y="28.1">5</text>
<text x="134.8" y="35.2">1</text>
<text x="134.8" y="31.6">2</text>
<text x="148.8" y="31.6">3</text>
<text x="148.8" y="35.2">4</text>
<text x="136.9" y="40.6">DFN1.5*1.5</text>
<text x="106.7" y="58.3">VDD_1V8</text>
<text x="113.8" y="61.9">VDD_3V3_SYS</text>
<text x="133.3" y="61.9">VDD_12V</text>
<text x="143.7" y="77.9">2</text>
<text x="164.8" y="77.9">6</text>
<text x="143.7" y="79.6">3</text>
<text x="143.7" y="81.4">4</text>
<text x="164.8" y="81.4">7</text>
<text x="164.8" y="83.2">19</text>
<text x="164.8" y="79.6">20</text>
<text x="142.8" y="88.5">15</text>
<text x="142.8" y="86.7">17</text>
<text x="164.8" y="88.5">16</text>
<text x="120.9" y="95.7">VDD_3V3_SYS</text>
<text x="142.8" y="90.3">13</text>
<text x="142.8" y="92.1">14</text>
<text x="164.8" y="93.9">8</text>
<text x="164.8" y="90.3">10</text>
<text x="164.8" y="95.6">18</text>
<text x="142.8" y="97.4">11</text>
<text x="143.7" y="101">9</text>
<text x="164.8" y="99.2">1</text>
<text x="164.8" y="101">5</text>
<text x="142.8" y="102.7">12</text>
<text x="164.8" y="102.7">21</text>
<text x="145.8" y="110.4">qfn20_0d5_4x4x1mm</text>
<text x="145.8" y="112.7">QFN-20</text>
<text x="145.8" y="115">ADDR: LOW</text>
<text x="145.8" y="116.6">Device Address: 0x28</text>
<text x="103.1" y="140.1">VDD_1V8</text>
<text x="112" y="140.1">VDD_3V3_SYS</text>
<text x="131.6" y="140.1">VDD_12V</text>
<text x="167.1" y="147.2">VDD_3V3_SYS</text>
<text x="141.9" y="156.1">2</text>
<text x="141.9" y="157.9">3</text>
<text x="141.9" y="159.6">4</text>
<text x="163" y="156.1">6</text>
<text x="163" y="159.6">7</text>
<text x="163" y="161.4">19</text>
<text x="163" y="157.9">20</text>
<text x="141" y="166.8">15</text>
<text x="141" y="165">17</text>
<text x="163" y="166.8">16</text>
<text x="119.1" y="173.9">VDD_3V3_SYS</text>
<text x="141" y="168.5">13</text>
<text x="141" y="170.3">14</text>
<text x="163" y="172.1">8</text>
<text x="163" y="168.5">10</text>
<text x="163" y="173.9">18</text>
<text x="141" y="175.6">11</text>
<text x="141.9" y="179.2">9</text>
<text x="163" y="177.4">1</text>
<text x="163" y="179.2">5</text>
<text x="141" y="181">12</text>
<text x="163" y="181">21</text>
<text x="144" y="188.7">qfn20_0d5_4x4x1mm</text>
<text x="144" y="191">QFN-20</text>
<text x="144" y="193.2">ADDR: HIGH</text>
<text x="144" y="194.8">Device Address: 0x29</text>
<text x="252.8" y="196">Title:</text>
<text x="229" y="200.7">Size:</text>
<text x="236.1" y="200.7">Document Number:</text>
<text x="282.4" y="200.7">Rev:</text>
<text x="229" y="205.4">Draw By: qxn</text>
<text x="247.7" y="205.4">Date: Monday, June 17, 2024</text>
<text x="279.7" y="205.4">Sheet: 3</text>
<text x="287.3" y="205.4">of 7</text>
</g>
<g font-size="1.6" fill="#808080">
<text x="183.1" y="13.5">TP1</text>
<text x="192" y="13.5">TP2</text>
<text x="126.2" y="61.6">TP11</text>
<text x="97.8" y="69">R12</text>
<text x="97.8" y="70.8">DNP</text>
<text x="104.9" y="69">R11</text>
<text x="104.9" y="70.8">DNP</text>
<text x="120.9" y="69">R23</text>
<text x="120.9" y="70.8">DNP</text>
<text x="186.7" y="68.7">TP3</text>
<text x="195.6" y="68.7">TP4</text>
<text x="204.5" y="68.7">TP5</text>
<text x="213.4" y="68.7">TP6</text>
<text x="97.8" y="72.6">1%</text>
<text x="97.8" y="74.3">R0402</text>
<text x="104.9" y="72.6">1%</text>
<text x="104.9" y="74.3">R0402</text>
<text x="120.9" y="72.6">1%</text>
<text x="120.9" y="74.3">R0402</text>
<text x="108.5" y="102.1">TP16</text>
<text x="124.5" y="139.8">TP12</text>
<text x="184.9" y="146.9">TP7</text>
<text x="193.8" y="146.9">TP8</text>
<text x="202.7" y="146.9">TP9</text>
<text x="211.6" y="146.9">TP10</text>
<text x="96" y="180.3">TP14</text>
<text x="101.3" y="180.3">TP13</text>
<text x="106.7" y="180.3">TP15</text>
</g>
<g font-size="1.6" fill="#000080">
<text x="122.7" y="22.8">C3</text>
<text x="156.5" y="19.2">L1</text>
<text x="170.7" y="19.2">0.47uH</text>
<text x="101.3" y="24.6">R9</text>
<text x="101.3" y="26.3">10K</text>
<text x="110.2" y="24.6">R7</text>
<text x="110.2" y="26.3">10K</text>
<text x="122.7" y="24.6">10uF</text>
<text x="136.9" y="26.3">U2</text>
<text x="177.8" y="24.6">C4</text>
<text x="177.8" y="26.3">120pF</text>
<text x="186.7" y="24.6">R8</text>
<text x="186.7" y="26.3">100K</text>
<text x="200.9" y="24.6">C5</text>
<text x="200.9" y="26.3">10uF</text>
<text x="129.8" y="38.8">C7</text>
<text x="129.8" y="40.6">10nF</text>
<text x="136.9" y="38.8">SY80004</text>
<text x="186.7" y="38.8">R10</text>
<text x="186.7" y="40.6">100K</text>
<text x="195.6" y="37">C6</text>
<text x="195.6" y="38.8">22uF</text>
<text x="112" y="69">R24</text>
<text x="112" y="70.8">10K</text>
<text x="129.8" y="72.6">C12</text>
<text x="129.8" y="74.3">1uF</text>
<text x="145.8" y="74.3">U3</text>
<text x="78.2" y="88.6">R13</text>
<text x="90.7" y="88.6">0R</text>
<text x="190.2" y="88.6">C25</text>
<text x="199.1" y="88.6">C26</text>
<text x="208" y="88.6">C27</text>
<text x="216.9" y="88.6">C28</text>
<text x="181.4" y="95.7">R14</text>
<text x="190.2" y="90.3">1uF</text>
<text x="199.1" y="90.3">1uF</text>
<text x="208" y="90.3">1uF</text>
<text x="216.9" y="90.3">1uF</text>
<text x="181.4" y="97.4">49.9K</text>
<text x="128" y="104.6">C9</text>
<text x="128" y="106.3">100nF</text>
<text x="145.8" y="108.1">MAX20087</text>
<text x="110.2" y="147.2">R17</text>
<text x="110.2" y="149">10K</text>
<text x="119.1" y="147.2">R18</text>
<text x="119.1" y="149">10K</text>
<text x="128" y="150.8">C8</text>
<text x="128" y="152.6">1uF</text>
<text x="144" y="152.6">U4</text>
<text x="76.5" y="166.8">R19</text>
<text x="88.9" y="166.8">0R</text>
<text x="188.5" y="166.8">C10</text>
<text x="197.4" y="166.8">C11</text>
<text x="206.2" y="166.8">C29</text>
<text x="215.1" y="166.8">C30</text>
<text x="179.6" y="173.9">R20</text>
<text x="188.5" y="168.6">1uF</text>
<text x="197.4" y="168.6">1uF</text>
<text x="206.2" y="168.6">1uF</text>
<text x="215.1" y="168.6">1uF</text>
<text x="179.6" y="175.7">49.9K</text>
<text x="126.2" y="182.8">C31</text>
<text x="126.2" y="184.6">100nF</text>
<text x="144" y="186.3">MAX20087</text>
</g>
<g font-size="1.6" fill="#800000">
<text x="156.5" y="21">L1008</text>
<text x="156.5" y="22.8">CSTB252012H-R47M</text>
<text x="170.7" y="21">5A</text>
<text x="101.3" y="28.1">1%</text>
<text x="101.3" y="29.9">R0402</text>
<text x="110.2" y="28.1">1%</text>
<text x="110.2" y="29.9">R0402</text>
<text x="122.7" y="28.1">C0603</text>
<text x="122.7" y="26.3">10V,X5R</text>
<text x="177.8" y="29.9">C0402</text>
<text x="177.8" y="28.1">25V,NP0</text>
<text x="186.7" y="28.1">1%</text>
<text x="186.7" y="29.9">R0402</text>
<text x="200.9" y="29.9">C0603</text>
<text x="200.9" y="28.1">10V,X5R</text>
<text x="195.6" y="40.6">25V,X5R</text>
<text x="129.8" y="44.1">C0402</text>
<text x="129.8" y="42.3">50V,X7R</text>
<text x="186.7" y="42.3">1%</text>
<text x="186.7" y="44.1">R0402</text>
<text x="195.6" y="42.3">C0805</text>
<text x="112" y="72.6">1%</text>
<text x="112" y="74.3">R0402</text>
<text x="129.8" y="77.9">C0805</text>
<text x="129.8" y="76.1">50V,X7R</text>
<text x="78.2" y="90.3">R0402</text>
<text x="90.7" y="90.3">5%</text>
<text x="190.2" y="93.9">C0805</text>
<text x="190.2" y="92.1">50V,X7R</text>
<text x="199.1" y="93.9">C0805</text>
<text x="199.1" y="92.1">50V,X7R</text>
<text x="208" y="93.9">C0805</text>
<text x="208" y="92.1">50V,X7R</text>
<text x="216.9" y="93.9">C0805</text>
<text x="216.9" y="92.1">50V,X7R</text>
<text x="181.4" y="99.2">1%</text>
<text x="181.4" y="101">R0402</text>
<text x="128" y="109.9">C0402</text>
<text x="128" y="108.1">25V,X7R</text>
<text x="110.2" y="150.8">1%</text>
<text x="110.2" y="152.6">R0402</text>
<text x="119.1" y="150.8">1%</text>
<text x="119.1" y="152.6">R0402</text>
<text x="128" y="154.3">50V,X7R</text>
<text x="128" y="156.1">C0805</text>
<text x="76.5" y="168.6">R0402</text>
<text x="88.9" y="168.6">5%</text>
<text x="188.5" y="172.1">C0805</text>
<text x="188.5" y="170.3">50V,X7R</text>
<text x="197.4" y="172.1">C0805</text>
<text x="197.4" y="170.3">50V,X7R</text>
<text x="206.2" y="172.1">C0805</text>
<text x="206.2" y="170.3">50V,X7R</text>
<text x="215.1" y="172.1">C0805</text>
<text x="215.1" y="170.3">50V,X7R</text>
<text x="179.6" y="177.5">1%</text>
<text x="179.6" y="179.2">R0402</text>
<text x="126.2" y="188.1">C0402</text>
<text x="126.2" y="186.3">25V,X7R</text>
<text x="230.8" y="202.7">A3</text>
<text x="249.5" y="201.6">03 Power</text>
<text x="284.1" y="202.7">v1.0</text>
</g>
<g font-size="1.6" fill="#004080">
<text x="137.8" y="29.2">IN</text>
<text x="144.7" y="29.2">LX</text>
<text x="137.8" y="32.7">PG</text>
<text x="144.7" y="32.7">FB</text>
<text x="137.8" y="36.3">EN</text>
<text x="143.1" y="36.3">GND</text>
<text x="146.7" y="79">IN</text>
<text x="146.7" y="80.7">IN_2</text>
<text x="146.7" y="82.5">IN_3</text>
<text x="158.4" y="79">OUT1</text>
<text x="158.4" y="82.5">OUT3</text>
<text x="158.4" y="80.7">OUT2</text>
<text x="146.7" y="89.6">EN</text>
<text x="146.7" y="87.8">*INT</text>
<text x="158.2" y="89.6">ADDR</text>
<text x="158.4" y="84.3">OUT4</text>
<text x="146.7" y="91.4">SDA</text>
<text x="146.7" y="93.2">SCL</text>
<text x="159.1" y="91.4">ISET</text>
<text x="160.4" y="95">NC</text>
<text x="146.7" y="98.5">VDD</text>
<text x="158.1" y="100.3">PGND</text>
<text x="158.6" y="96.7">NC_2</text>
<text x="146.7" y="102.1">GND</text>
<text x="146.7" y="103.8">GND_2</text>
<text x="156.3" y="102.1">PGND_2</text>
<text x="158.4" y="103.8">EPAD</text>
<text x="144.9" y="157.2">IN</text>
<text x="144.9" y="159">IN_2</text>
<text x="144.9" y="160.7">IN_3</text>
<text x="156.6" y="157.2">OUT1</text>
<text x="156.6" y="160.7">OUT3</text>
<text x="156.6" y="159">OUT2</text>
<text x="144.9" y="167.9">EN</text>
<text x="144.9" y="166.1">*INT</text>
<text x="156.4" y="167.9">ADDR</text>
<text x="156.6" y="162.5">OUT4</text>
<text x="144.9" y="169.6">SDA</text>
<text x="144.9" y="171.4">SCL</text>
<text x="157.4" y="169.6">ISET</text>
<text x="158.6" y="173.2">NC</text>
<text x="144.9" y="176.7">VDD</text>
<text x="156.3" y="178.5">PGND</text>
<text x="156.8" y="175">NC_2</text>
<text x="144.9" y="180.3">GND</text>
<text x="144.9" y="182.1">GND_2</text>
<text x="154.5" y="180.3">PGND_2</text>
<text x="156.6" y="182.1">EPAD</text>
</g>
<g font-size="1.6" fill="#f00">
<text x="155" y="26.1">PS_1V2_SW</text>
<text x="114.1" y="31.5">PS_1V2_PG</text>
<text x="114.1" y="35">PS_1V2_EN</text>
<text x="160.4" y="31.5">PS_1V2_FB</text>
<text x="224.6" y="78.8">POC1</text>
<text x="224.6" y="80.6">POC2</text>
<text x="224.6" y="82.3">POC3</text>
<text x="236.5" y="78.6">[6]</text>
<text x="236.5" y="80.4">[6]</text>
<text x="236.5" y="82.2">[6]</text>
<text x="236.5" y="83.9">[6]</text>
<text x="38.4" y="87.5">[7]</text>
<text x="38.4" y="89.3">[3,7]</text>
<text x="53.6" y="89.4">CAM_VDD_SYS_EN_3V3</text>
<text x="66.5" y="87.7">GPIO27</text>
<text x="224.6" y="84.1">POC4</text>
<text x="45.5" y="91.1">[3,4,5,7]</text>
<text x="45.5" y="92.8">[3,4,5,7]</text>
<text x="61.6" y="91.2">I2C_GP7_DAT</text>
<text x="61.7" y="93">I2C_GP7_CLK</text>
<text x="222.8" y="157">POC5</text>
<text x="222.8" y="158.8">POC6</text>
<text x="222.8" y="160.6">POC7</text>
<text x="234.7" y="156.8">[6]</text>
<text x="234.7" y="158.6">[6]</text>
<text x="234.7" y="160.4">[6]</text>
<text x="36.6" y="165.7">[7]</text>
<text x="36.6" y="167.5">[3,7]</text>
<text x="51.9" y="167.7">CAM_VDD_SYS_EN_3V3</text>
<text x="64.7" y="165.9">GPIO36</text>
<text x="222.8" y="162.3">POC8</text>
<text x="234.7" y="162.2">[6]</text>
<text x="43.7" y="169.3">[3,4,5,7]</text>
<text x="43.7" y="171.1">[3,4,5,7]</text>
<text x="59.9" y="169.5">I2C_GP7_DAT</text>
<text x="59.9" y="171.2">I2C_GP7_CLK</text>
</g>
<g font-size="1.3">
<text x="30.8" y="1.3">5</text>
<text x="88.8" y="1.3">4</text>
<text x="146.9" y="1.3">3</text>
<text x="205" y="1.3">2</text>
<text x="263.1" y="1.3">1</text>
<text x=".5" y="28.4">D</text>
<text x="292.6" y="28.4">D</text>
<text x=".5" y="79.5">C</text>
<text x="292.6" y="79.5">C</text>
<text x=".5" y="130.6">B</text>
<text x="292.6" y="130.6">B</text>
<text x=".5" y="181.7">A</text>
<text x="292.6" y="181.7">A</text>
<text x="30.8" y="207.4">5</text>
<text x="88.8" y="207.4">4</text>
<text x="146.9" y="207.4">3</text>
<text x="205" y="207.4">2</text>
<text x="263.1" y="207.4">1</text>
</g>
<g font-size="1.1" fill="#f00">
<text x="220.8" y="78.7">OUT</text>
<text x="220.8" y="80.4">OUT</text>
<text x="220.8" y="82.2">OUT</text>
<text x="220.8" y="84">OUT</text>
<text x="73.2" y="87.5">OUT</text>
<text x="74.3" y="89.3">IN</text>
<text x="74.1" y="91.1">BI</text>
<text x="74.3" y="92.9">IN</text>
<text x="219" y="156.9">OUT</text>
<text x="219" y="158.7">OUT</text>
<text x="219" y="160.4">OUT</text>
<text x="71.5" y="165.8">OUT</text>
<text x="72.6" y="167.6">IN</text>
<text x="219" y="162.2">OUT</text>
<text x="72.3" y="169.3">BI</text>
<text x="72.6" y="171.1">IN</text>
</g>
</svg>
